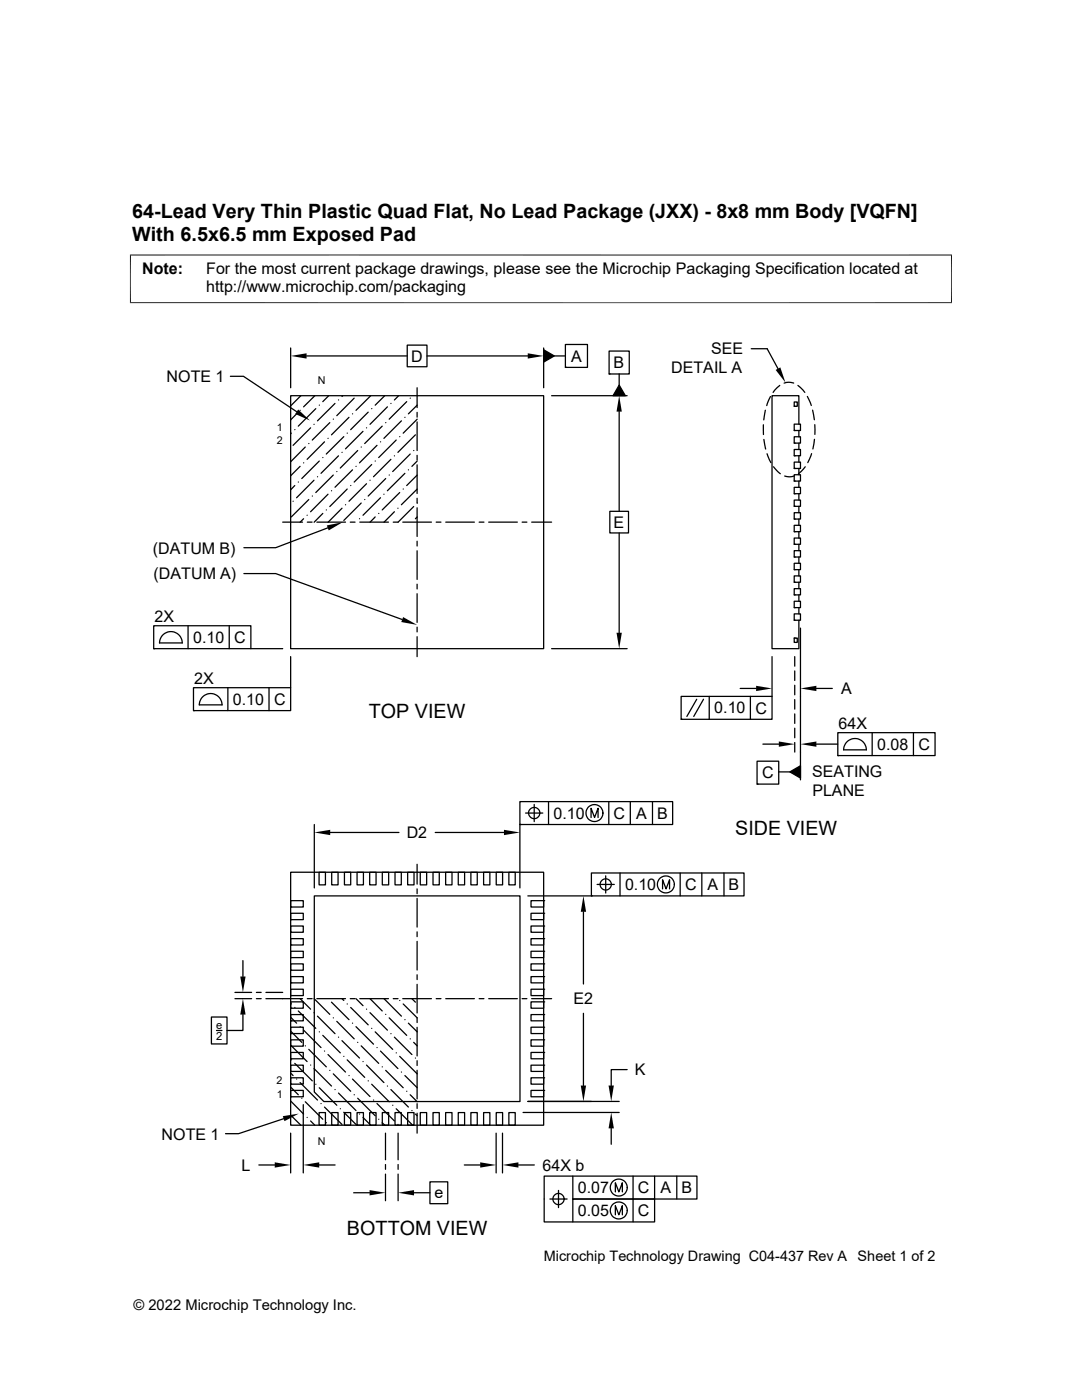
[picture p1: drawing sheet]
<svg xmlns="http://www.w3.org/2000/svg" width="216mm" height="279mm" viewBox="0 0 216 279" stroke-linecap="round" stroke-linejoin="round" font-family="sans-serif">
<g fill="none" stroke="#000" stroke-width=".25">
<path d="M46 75.1h2.6l10.6 7.1M58 79h50.5v50.5h-50.5zM58 69.4v8M60 79l-2 2M61.2 71h20.1M62.8 79l-2.2 2.2M65.6 79l-1.2 1.2M67.5 79.8h.1M68.4 79l-.2 .1M70.7 79.5l-3.5 3.5M74 79l-3 2.9M76.8 79l-1.9 1.9"/>
<path d="M79.5 79l-.8 .8M81.3 68.9h3.9v4.3h-3.9zM81.9 79.5h.1M83.2 77.4v3.9M85.2 71h20.1M108.5 69.8l2.1 1.2-2.1 1.3zM108.5 69.4v8M110.1 79h15M110.6 71h2.2M112.8 68.7h4.4v4.6h-4.4zM112.8 73.3h.1M121.5 70.1h4.1v4.5h-4.1z"/>
<path d="M121.5 74.6h.1M123.5 76.9l1.3 2.1h-2.5zM123.5 74.6v2.3M149.9 69.6h3.2l2.1 4M153.7 79.1l-.7 1.8M155.6 76.9l-1.3 1.4M156.5 76.5a2.76 2.76 0 0 1 1.9 0M159.2 76.9l1.4 1.4M161.1 79.1l.8 1.8M58.1 86.4l-.1 .2M58.8 96.9l-.8 .8M58.8 85.7h.1"/>
<path d="M59.2 82.6l-1.2 1.2M59.5 96.2h.1M59.9 93.1l-1.9 1.9M59.9 81.9h.1M60.6 92.4h.1M60.9 89.2l-2.9 3M61.6 99.7l-3.5 3.5M61.6 88.5h.1M62 85.4l-3.5 3.5M62.3 99h.1M62.7 95.8l-3.5 3.5M62.7 84.7h.1"/>
<path d="M63 81.6l-3.5 3.4M63.4 95.1h.1M63.7 92l-3.5 3.5M63.7 80.9h.1M64.4 91.3h.1M64.7 88.2l-3.4 3.5M65.4 87.5h.1M65.4 98.6l-3.4 3.5M65.8 84.3l-3.5 3.5M66.1 97.9h.1M66.5 94.8l-3.5 3.5M66.5 83.7h.1"/>
<path d="M66.8 80.5l-3.4 3.5M67.2 94.1h.1M67.5 91l-3.4 3.5M68.2 90.3h.1M68.6 87.1l-3.5 3.5M69.3 97.6l-3.5 3.5M69.3 86.4h.1M69.6 83.3l-3.5 3.5M70 96.9h.1M70.3 82.6h.1M70.3 93.8l-3.5 3.4M71 93.1h.1"/>
<path d="M71.4 89.9l-3.5 3.5M72.1 89.2h.1M72.4 86.1l-3.5 3.5M72.8 99.7h.1M73.1 96.5l-3.5 3.5M73.1 85.4h.1M73.5 82.3l-3.5 3.4M73.8 95.8h.1M74.2 92.7l-3.5 3.5M74.2 81.6h.1M74.9 92h.1M75.2 88.9l-3.5 3.5"/>
<path d="M75.9 99.3l-3.5 3.5M75.9 88.2h.1M76.3 85l-3.5 3.5M76.6 98.6h.1M77 95.5l-3.5 3.5M77 84.3h.1M77.3 81.2l-3.5 3.5M77.7 94.8h.1M78 80.5h.1M78 91.7l-3.5 3.4M78.7 91h.1M79.1 87.8l-3.5 3.5"/>
<path d="M79.8 98.3l-3.5 3.5M79.8 87.1h.1M80.1 84l-3.5 3.5M80.5 97.6h.1M80.8 94.5l-3.5 3.4M80.8 83.3h.1M81.2 80.2l-3.5 3.5M81.5 93.8h.1M81.9 90.6l-3.5 3.5M82.5 89.9h.1M82.9 86.8l-3.5 3.5M83.2 82.3v.9"/>
<path d="M83.2 84.2v5.7M83.2 90.9v.9M83.2 92.8v5.7M83.2 99.4v1M83.2 97.6l-3.1 3.1M83.2 94.8l-2 2.1M83.2 92l-1 1.1M83.2 83.7l-2.7 2.7M83.2 80.9l-1.7 1.7M123.5 82.1v19.9M152.3 84.8v1.9M152.4 87.7l.4 1.9"/>
<path d="M152.7 81.9l-.3 1.9M153.1 90.6l.7 1.7M154.3 93.2l1.4 1.4M156.6 95a2.81 2.81 0 0 0 1.9 0M158.5 99.8h1.2v1.2h-1.2zM158.5 97.3h1.2v1.2h-1.2zM158.5 98.5h.1M158.5 94.7h1.2v1.3h-1.2zM158.5 96h.1M158.5 92.2h1.2v1.3h-1.2zM158.5 93.5h.1M158.5 89.7h1.2v1.3h-1.2z"/>
<path d="M158.5 91h.1M158.5 87.2h1.2v1.2h-1.2zM158.5 88.4h.1M158.5 84.6h1.2v1.3h-1.2zM158.5 85.9h.1M158.5 80.2h.6v.9h-.6zM158.5 81.1h.1M159.4 84.6v-5.6h-5.3v50.5h5.3v-5.7M159.4 85.9v1.3M159.4 88.4v1.3M159.4 91v1.2M159.4 93.5v1.2"/>
<path d="M159.4 96v1.3M159.4 98.5v1.3M160.7 93.2l-1.4 1.4M161.9 90.5l-.7 1.8M162.2 81.9l.3 1.9M162.5 87.7l-.3 1.9M162.6 84.8v1.9M48.7 114.5h6.3l25.2 9.1M56.4 104.2h4M58.5 100h.1M60.6 103.5l-.7 .7M61.3 102.8h.1"/>
<path d="M61.3 104.2h1M63.2 104.2h5.7M64.4 102.5l-1.7 1.7M65.1 101.8h.1M65.4 105.3l-10.4 4h-6.3M68.2 101.4l-2.7 2.8M68.9 100.7h.1M69.9 104.2h.9M71.7 103.5h.1M71.8 104.2h5.7M72.1 100.4l-3.5 3.5M74.9 103.2l-1.1 1"/>
<path d="M75.6 102.5h.1M78.7 102.1l-2.1 2.1M79.4 101.4h.1M80.4 104.2h5.7M82.5 101.1l-3.1 3.1h-.9M83.2 101.3v5.8M83.2 108v1M83.2 109.9v5.7M83.2 116.6v.9M83.2 118.5v5.7M83.2 103.2l-.3 .3M83.2 100.4h.1"/>
<path d="M87 104.2h1M88.9 104.2h5.8M95.6 104.2h1M97.5 104.2h5.7M104.2 104.2h.9M106.1 104.2h4M121.7 102h3.7v4.4h-3.7zM123.5 106.4v19.9M158.5 120h1.2v1.3h-1.2zM158.5 117.5h1.2v1.2h-1.2zM158.5 118.7h.1M158.5 114.9h1.2v1.3h-1.2z"/>
<path d="M158.5 116.2h.1M158.5 112.4h1.2v1.3h-1.2zM158.5 113.7h.1M158.5 109.9h1.2v1.3h-1.2zM158.5 111.2h.1M158.5 107.4h1.2v1.2h-1.2zM158.5 108.6h.1M158.5 104.8h1.2v1.3h-1.2zM158.5 106.1h.1M158.5 102.3h1.2v1.3h-1.2zM158.5 103.6h.1M158.5 101h.1"/>
<path d="M159.4 101v1.3M159.4 103.6v1.2M159.4 106.1v1.3M159.4 108.6v1.3M159.4 111.2v1.2M159.4 113.7v1.2M159.4 116.2v1.3M159.4 118.7v1.3M30.7 124.9h19.4v4.6h-19.4zM30.7 129.5h.1M32.6 126.6a2.27 2.27 0 0 1 2.4-.3 2.27 2.27 0 0 1 1.4 2h-4.6l.2-.9zM37.5 124.9v4.6"/>
<path d="M38.6 137.2h19.4v4.6h-19.4zM45.5 137.2v4.6M45.7 124.9v4.6M50.1 129.5h6.3M53.7 137.2v4.6M58 131v6.2M83.2 125.2v.9M83.2 127.1v3.9M110.1 129.5h15M135.9 139h18.2v4.6h-18.2zM139 139.6l-1.9 3.4M140.4 139.6l-2 3.4"/>
<path d="M141.5 139v4.6M147.7 137.4h3.2M149.7 139v4.6M154.1 131v8M158.5 122.5h1.2v1.3h-1.2zM158.5 123.8h.1M158.5 121.3h.1M158.5 127.3h.6v.9h-.6zM158.5 127.3h.1M158.6 131v1.9M158.6 133.9v1.9M158.6 136.8v1.9"/>
<path d="M158.6 139.6v1.9M159.4 121.3v1.2M159.7 125.3v30.3M162.9 137.4h3.2M38.6 141.8h.1M44.3 140.7a2.26 2.26 0 0 0-2.3-2.3 2.26 2.26 0 0 0-2.2 2.3h4.5M103.7 160h30.5v4.5h-30.5zM109.5 160v4.5M121.5 160v4.5M125.8 160v4.5M130.2 160v4.5M135.9 143.6h.1"/>
<path d="M151.1 151.9h4.3v4.6h-4.3zM151.1 156.5h.1M152.2 148.5h3.2M155.4 154.1h2.2M157.6 154.1l2.1-1.3v2.5zM158.6 142.5v1.9M158.6 145.3v1.9M158.6 148.2v1.9M162.9 148.5h4.3M167.2 146.2h19.4v4.6h-19.4zM167.2 150.8h.1M168.3 149.6h4.6"/>
<path d="M168.3 149.6a2.26 2.26 0 0 1 2.3-2.2 2.26 2.26 0 0 1 2.3 2.2M174 146.2v4.6M182.3 146.2v4.6M58 174.1h50.5v50.5h-50.5zM58 179.7h2.5v1.3h-2.5zM62.7 164.5v12.7M62.7 178.8h41.1v41h-39.2l-1.9-1.9zM63.7 174.1h1.2v2.5h-1.2zM65.9 166.1h13.7M66.2 174.1h1.3v2.5h-1.3zM68.7 174.1h1.3v2.5h-1.3zM71.2 174.1h1.3v2.5h-1.3z"/>
<path d="M73.8 174.1h1.2v2.5h-1.2zM76.3 174.1h1.3v2.5h-1.3zM78.8 174.1h1.3v2.5h-1.3zM81.3 174.1h1.3v2.5h-1.3zM83.2 172.5v3.9M83.2 177.4v1M83.2 179.3v5.7M83.9 174.1h1.2v2.5h-1.2zM86.4 174.1h1.3v2.5h-1.3zM86.8 166.1h13.8M88.9 174.1h1.3v2.5h-1.3zM91.4 174.1h1.3v2.5h-1.3z"/>
<path d="M94 174.1h1.2v2.5h-1.2zM96.5 174.1h1.2v2.5h-1.2zM99 174.1h1.3v2.5h-1.3zM101.5 174.1h1.3v2.5h-1.3zM103.7 164.5v12.7M103.7 164.5h.1M104.9 162.3h3.4M105.3 178.8h12.7M106 179.7h2.5v1.3h-2.5zM106.6 160.5v3.5M107.7 162.3a1.13 1.13 0 0 1-1.6 .9 1.13 1.13 0 0 1-.3-1.8 1.13 1.13 0 0 1 1.9 .4v.5M108.5 179.7h.1"/>
<path d="M117.9 163.2v-1.9l.7 1.9 .7-1.9v1.9M118 174.2h30.5v4.6h-30.5zM118 178.8h.1M119.1 176.5h3.5M120.9 174.8v3.4M123.7 174.2v4.6M132.2 177.4v-1.8l.7 1.8 .7-1.8v1.8M135.7 174.2v4.6M140 174.2v4.6M144.5 174.2v4.6M46.9 198.1h3.3M46.9 199.3h3.3"/>
<path d="M48.5 191.7v3.2M51.2 198.1h.9M51.2 199.3h.9M53.1 198.1h3.3M53.1 199.3h7.3M58 199.9h2.5v1.3h-2.5zM58 197.4h2.5v1.3h-2.5zM58 198.7h.1M58 194.9h2.5v1.3h-2.5zM58 196.2h.1M58 192.4h2.5v1.2h-2.5zM58 193.6h.1"/>
<path d="M58 189.8h2.5v1.3h-2.5zM58 191.1h.1M58 187.3h2.5v1.3h-2.5zM58 188.6h.1M58 184.8h2.5v1.3h-2.5zM58 186.1h.1M58 182.3h2.5v1.2h-2.5zM58 183.5h.1M58 181h.1M59.9 199.3l2.1 2.1M61.3 199.3h1M62.7 199.3l3.1 3.1"/>
<path d="M63.2 199.3h5.7M68.2 199.3l.4 .4M69.9 199.3h.9M71 199.3l1.4 1.4M71.8 199.3h5.7M73.8 199.3l2.5 2.5M76.6 199.3l3.5 3.5M78.5 199.3h.9M79.8 199.7h.1M80.4 199.3h5.7M82.2 199.3l.7 .7M83.2 186v.9"/>
<path d="M83.2 187.9v5.7M83.2 194.5v1M83.2 196.4v5.8M87 199.3h1M88.9 199.3h5.8M95.6 199.3h1M97.5 199.3h5.7M104.2 199.3h.9M106 182.3h2.5v1.2h-2.5zM106 184.8h2.5v1.3h-2.5zM106 187.3h2.5v1.3h-2.5zM106 189.8h2.5v1.3h-2.5z"/>
<path d="M106 192.4h2.5v1.2h-2.5zM106 194.9h2.5v1.3h-2.5zM106 197.4h2.5v1.3h-2.5zM106 199.9h2.5v1.3h-2.5zM106.1 199.3h4M108.5 182.3h.1M108.5 184.8h.1M108.5 187.3h.1M108.5 189.8h.1M108.5 192.4h.1M108.5 194.9h.1M108.5 197.4h.1"/>
<path d="M108.5 199.9h.1M116.4 182v14.4M42.2 203h3.1v5.3h-3.1zM43.2 205.7h1.1M48.5 202.5v3.2h-3.2M58 214.2l.5 .5M58 217l1.5 1.5M58 219.7l2.6 2.6M58 208.6l3.3 3.3M58 205.8l2.2 2.2M58 200.2l.1 .2M58 203l1.2 1.2"/>
<path d="M58 217.6h2.5v1.3h-2.5zM58 218.9h.1M58 215.1h2.5v1.3h-2.5zM58 216.4h.1M58 212.6h2.5v1.2h-2.5zM58 213.8h.1M58 210h2.5v1.3h-2.5zM58 211.3h.1M58 207.5h2.5v1.3h-2.5zM58 208.8h.1M58 205h2.5v1.3h-2.5zM58 206.3h.1"/>
<path d="M58 202.5h2.5v1.2h-2.5zM58 203.7h.1M58 201.2h.1M58.1 211.5h.1M58.8 212.2l3.5 3.5M58.8 201.1h.1M59.2 215.3h.1M59.5 201.8l3.5 3.4M59.9 216l3.5 3.5M59.9 204.9h.1M60.2 219.2h.1M60.6 205.6l3.5 3.5"/>
<path d="M60.9 219.9l3.5 3.5M60.9 208.7h.1M61.6 209.4l3.5 3.5M62 212.6h.1M62.7 213.3l3.4 3.4M62.7 202.1h.1M63 216.4h.1M63.4 202.8l3.4 3.5M63.7 217.1l3.5 3.5M63.7 205.9h.1M64.4 206.6l3.5 3.5M64.7 209.8h.1"/>
<path d="M65.4 210.5l3.5 3.5M65.8 213.6h.1M66.1 200l3.5 3.5M66.5 214.3l3.5 3.5M66.5 203.1h.1M66.8 217.4h.1M67.2 203.8l3.5 3.5M67.5 218.1l3.5 3.5M67.5 207h.1M68.2 207.7l3.5 3.5M68.6 210.8h.1M69.3 211.5l3.5 3.5"/>
<path d="M69.3 200.4h.1M69.6 214.7h.1M70 201.1l3.5 3.4M70.3 215.3l3.5 3.5M70.3 204.2h.1M70.7 218.5h.1M71 204.9l3.5 3.5M71.4 219.2l3.5 3.5M71.4 208h.1M72.1 208.7l3.5 3.5M72.4 211.9h.1M73.1 212.6l3.5 3.4"/>
<path d="M73.1 201.4h.1M73.5 215.7h.1M73.8 202.1l3.5 3.5M74.2 216.4l3.5 3.5M74.2 205.2h.1M74.5 219.5h.1M74.9 205.9l3.5 3.5M75.2 209.1h.1M75.9 209.8l3.5 3.5M76.3 212.9h.1M77 213.6l3.5 3.5M77 202.4h.1"/>
<path d="M77.3 216.7h.1M77.7 203.1l3.5 3.5M78 217.4l3.5 3.5M78 206.3h.1M78.7 207l3.5 3.5M79.1 210.1h.1M79.8 210.8l3.4 3.5M80.1 214h.1M80.5 200.4l2.7 2.7M80.8 203.5h.1M80.8 214.7l2.4 2.4M81.2 217.8h.1"/>
<path d="M81.5 204.2l1.7 1.7M81.9 218.5l1.3 1.4M81.9 207.3h.1M82.5 208l.7 .7M82.9 211.2h.1M83.2 203.1v1M83.2 205v5.7M83.2 211.7v.9M83.2 213.6v5.7M105.3 219.8h18.2M106 202.5h2.5v1.2h-2.5zM106 205h2.5v1.3h-2.5z"/>
<path d="M106 207.5h2.5v1.3h-2.5zM106 210h2.5v1.3h-2.5zM106 212.6h2.5v1.2h-2.5zM106 215.1h2.5v1.3h-2.5zM106 217.6h2.5v1.3h-2.5zM108.5 202.5h.1M108.5 205h.1M108.5 207.5h.1M108.5 210h.1M108.5 212.6h.1M108.5 215.1h.1M108.5 217.6h.1"/>
<path d="M116.4 202.2v14.4M125.1 213.5h-3.1v3.1M51.6 232.5h3.2M56.6 223.3l-9 3h-2.6M58 226.1v8M58.1 222.7l1.9 1.9M60.5 220.5v13.6M61.3 223h.1M62 223.7l.8 .9M63.7 222h1.2v2.6h-1.2zM63.7 232.5h3.2M64.1 220.2h.1"/>
<path d="M64.7 220.9l3.5 3.5M65.1 224.1h.1M66.2 222h1.3v2.6h-1.3zM67.9 221.3h.1M68.6 222l2.6 2.6M68.7 222h1.3v2.6h-1.3zM70.6 238h3.1M71.2 222h1.3v2.6h-1.3zM71.7 222.3h.1M72.4 223l1.6 1.6M73.8 222h1.2v2.6h-1.2zM75.2 220.2l3.5 3.5"/>
<path d="M75.6 223.4h.1M76.3 224.1l.5 .5M76.3 222h1.3v2.6h-1.3zM76.9 226.1v5.4M76.9 232.4v1M76.9 234.3v5.3M78.4 220.6h.1M78.8 222h1.3v2.6h-1.3zM79.1 221.3l3.2 3.3M79.4 224.4h.1M79.4 226.1v5.4M79.4 232.4v1"/>
<path d="M79.4 234.3v5.3M81.3 222h1.3v2.6h-1.3zM82.2 221.6h.1M82.6 238h3.2M82.9 222.3l.3 .4M83.2 220.3v.9M83.2 222.2v3.9M83.9 222h1.2v2.6h-1.2zM85.8 235.9h3.5v4.3h-3.5zM86.4 222h1.3v2.6h-1.3zM88.9 222h1.3v2.6h-1.3zM91.4 222h1.3v2.6h-1.3z"/>
<path d="M92.6 232.5h3.2M94 222h1.2v2.6h-1.2zM96.5 222h1.2v2.6h-1.2zM99 226.1v8M99 222h1.3v2.6h-1.3zM100.3 226.1v8M101.5 222h1.3v2.6h-1.3zM103.4 232.5h3.2M104.4 222h19.1M109.7 239.3h3.5M111.4 237.6v3.4M114.3 234.7v4.6h16.3v4.6h-22v-9.2h30.5v4.6h-24.8v4.6"/>
<path d="M122 225.2v3.2M122.8 237.9v-1.8l.7 1.8 .7-1.8v1.8M126.3 234.7v9.2M130.6 234.7v4.6M135 234.7v4.6M122.8 242.4v-1.8l.7 1.8 .7-1.8v1.8"/>
<circle cx="118.6" cy="162.3" r="1.69"/>
<circle cx="120.9" cy="176.5" r="1.12"/>
<circle cx="132.9" cy="176.5" r="1.69"/>
<circle cx="111.4" cy="239.3" r="1.12"/>
<circle cx="123.5" cy="237" r="1.69"/>
<circle cx="123.5" cy="241.6" r="1.69"/>
</g>
<g fill="#000">
<path d="M58 71l3.2-.5v1.1zM105.3 70.5l3.2 .5-3.2 .6zM108.5 69.8l2.1 1.2-2.1 1.3zM123.5 76.9l1.3 2.1h-2.5zM154.8 73.8l.9-.5 1 3.1zM59.5 81.7l2.3 2.2-2.9-1.3zM123.5 79l.6 3.1h-1.1zM65.2 104.9l3.2-.7-2.8 1.7zM80.4 123.1l2.8 1.6-3.1-.6zM123 126.3h1.1l-.6 3.2zM150.9 136.9l3.2 .5-3.2 .5zM159.7 137.4l3.2-.5v1z"/>
<path d="M155.4 148l3.2 .5-3.2 .5zM157.6 154.1l2.1-1.3v2.5zM159.7 148.5l3.2-.5v1zM62.7 166.1l3.2-.5v1.1zM100.6 165.6l3.1 .5-3.1 .6zM47.9 194.9h1.1l-.5 3.2zM116.4 178.8l.5 3.2h-1zM48.5 199.3l.5 3.2h-1.1zM115.9 216.6h1l-.5 3.2zM121.4 216.6h1.1l-.5 3.2zM54.8 232l3.2 .5-3.2 .5zM56.4 222.8l3.2-.6-2.8 1.6z"/>
<path d="M60.5 232.5l3.2-.5v1zM73.7 237.5l3.2 .5-3.2 .6zM79.4 238l3.2-.5v1.1zM95.8 232l3.2 .5-3.2 .5zM100.3 232.5l3.1-.5v1zM122 222l.5 3.2h-1.1z"/>
</g>
<path d="M26 50.8v9.7M189.9 50.8v9.7M189.9 50.9h-164M25.9 60.4h164" fill="none" stroke="#000" stroke-width=".2"/>
<g font-size="3.9">
<text x="26.4" y="43.5">64-Lead Very Thin Plastic Quad Flat, No Lead Package (JXX) - 8x8 mm Body [VQFN]</text>
<text x="26.4" y="48.1">With 6.5x6.5 mm Exposed Pad</text>
<text x="73.6" y="143.2">TOP VIEW</text>
<text x="146.7" y="166.7">SIDE VIEW</text>
<text x="69.2" y="246.5">BOTTOM VIEW</text>
</g>
<g font-size="3.2">
<text x="28.4" y="54.7">Note:</text>
<text x="41.1" y="58.3">http://www.microchip.com/packaging</text>
<text x="41.1" y="54.7">For the most current package drawings, please see the Microchip Packaging Specification located at</text>
<text x="141.9" y="70.5">SEE</text>
<text x="33.3" y="76.3">NOTE 1</text>
<text x="82" y="72.2">D</text>
<text x="114" y="72.2">A</text>
<text x="122.4" y="73.5">B</text>
<text x="133.9" y="74.4">DETAIL A</text>
<text x="122.4" y="105.3">E</text>
<text x="30.5" y="110.5">(DATUM B)</text>
<text x="30.6" y="115.5">(DATUM A)</text>
<text x="30.8" y="124.1">2X</text>
<text x="38.5" y="128.3">0.10</text>
<text x="46.7" y="128.3">C</text>
<text x="38.8" y="136.5">2X</text>
<text x="46.5" y="140.7">0.10</text>
<text x="54.7" y="140.7">C</text>
<text x="142.5" y="142.4">0.10</text>
<text x="150.7" y="142.4">C</text>
<text x="167.9" y="138.5">A</text>
<text x="167.3" y="145.5">64X</text>
<text x="175" y="149.6">0.08</text>
<text x="183.3" y="149.6">C</text>
<text x="152.1" y="155.3">C</text>
<text x="162" y="155.1">SEATING</text>
<text x="162.1" y="158.8">PLANE</text>
<text x="81.2" y="167.3">D2</text>
<text x="110.5" y="163.4">0.10</text>
<text x="122.4" y="163.4">C</text>
<text x="126.9" y="163.4">A</text>
<text x="131.1" y="163.4">B</text>
<text x="124.7" y="177.7">0.10</text>
<text x="136.7" y="177.7">C</text>
<text x="141.2" y="177.7">A</text>
<text x="145.4" y="177.7">B</text>
<text x="114.4" y="200.4">E2</text>
<text x="126.7" y="214.6">K</text>
<text x="32.3" y="227.4">NOTE 1</text>
<text x="48.2" y="233.6">L</text>
<text x="108.3" y="233.6">64X b</text>
<text x="86.7" y="239.2">e</text>
<text x="115.3" y="238.1">0.07</text>
<text x="127.3" y="238.1">C</text>
<text x="131.8" y="238.1">A</text>
<text x="136" y="238.1">B</text>
<text x="115.3" y="242.7">0.05</text>
<text x="127.3" y="242.7">C</text>
</g>
<g font-size="2.9">
<text x="108.5" y="251.7">Microchip Technology Drawing C04-437 Rev A</text>
<text x="171.1" y="251.7">Sheet 1 of 2</text>
<text x="26.6" y="261.3">© 2022 Microchip Technology Inc.</text>
</g>
<g font-size="2.2">
<text x="43.1" y="205.4">e</text>
<text x="43.1" y="207.5">2</text>
</g>
<g font-size="2.1">
<text x="63.4" y="76.7">N</text>
<text x="55.2" y="86">1</text>
<text x="55.2" y="88.6">2</text>
<text x="55.2" y="216.4">2</text>
<text x="55.2" y="219">1</text>
<text x="63.4" y="228.4">N</text>
</g>
</svg>
